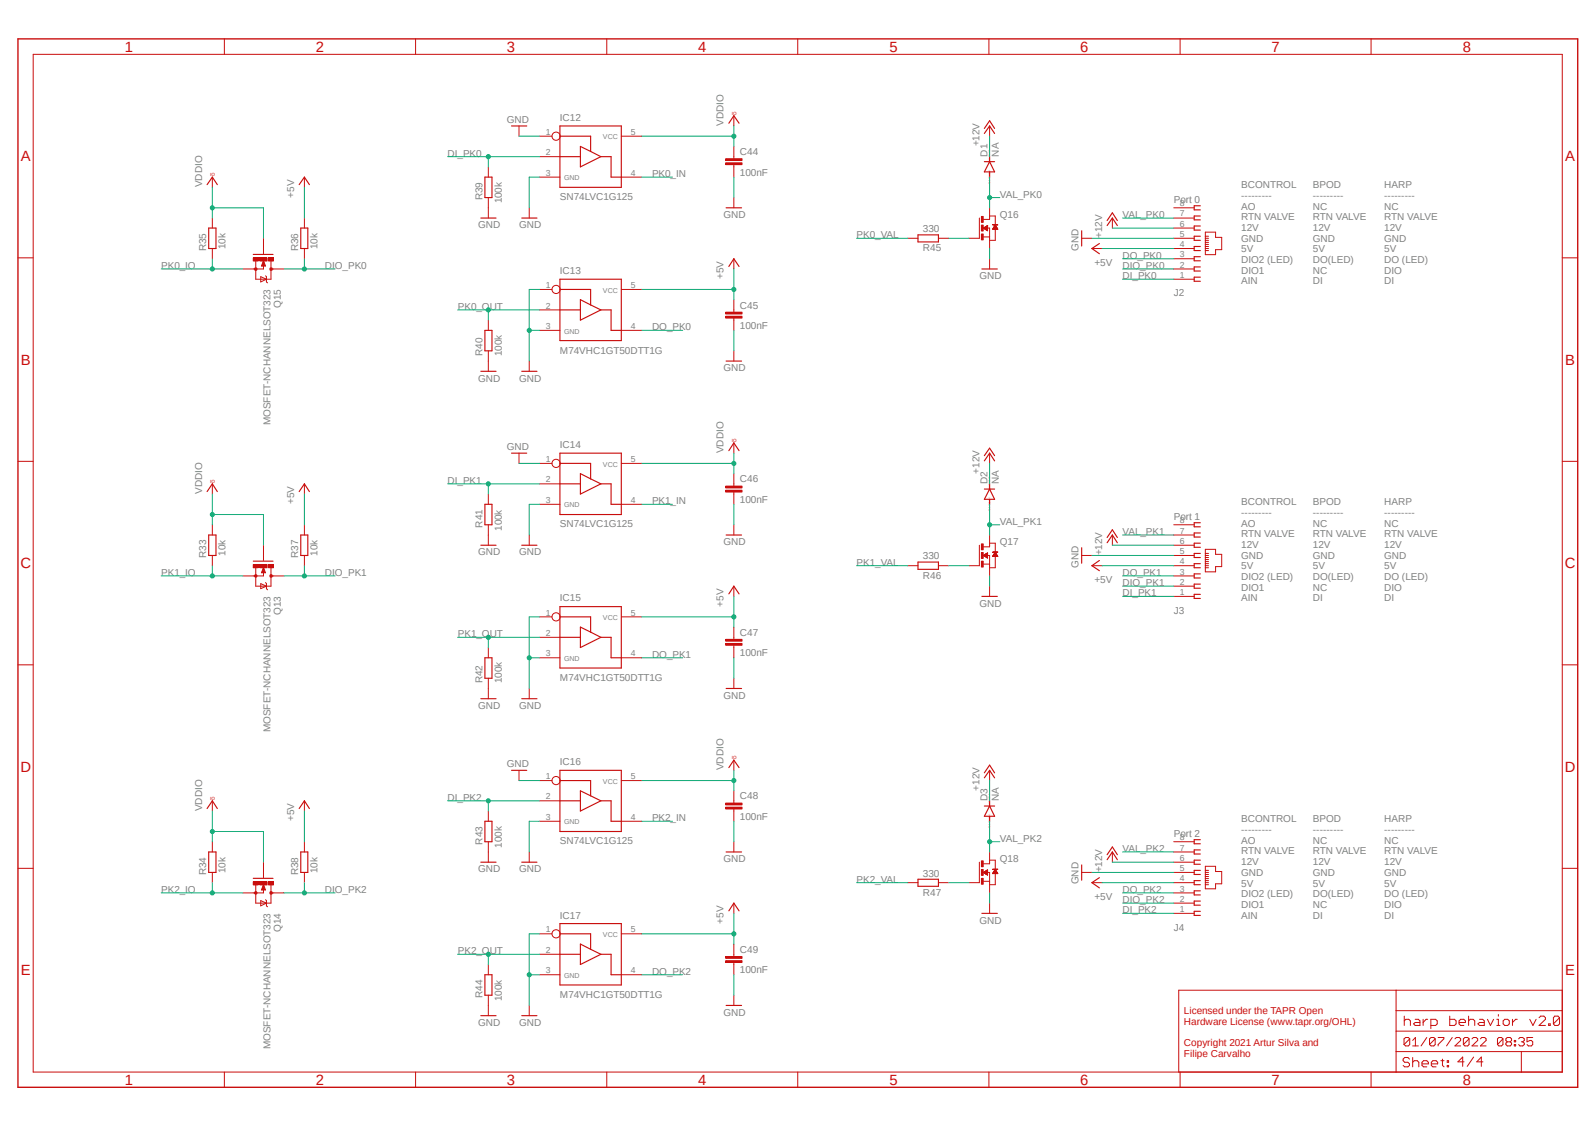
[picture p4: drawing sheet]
<svg xmlns="http://www.w3.org/2000/svg" width="297mm" height="210mm" viewBox="0 0 297 210" stroke-linecap="round" stroke-linejoin="round" font-family="sans-serif">
<path d="M3 7l291.1 195.9M294.1 7l-291.1 195.9" fill="none" stroke="#fff" stroke-width=".19"/>
<g fill="none" stroke="#c90d0c" stroke-width=".19">
<path d="M6.2 10.1h284.7v189.5h-284.7zM41.8 7.2v2.9M77.4 7.2v2.9M113 7.2v2.9M148.5 7.2v2.9M184.1 7.2v2.9M219.8 7.2v2.9M255.3 7.2v2.9M218.6 38.7h3.8M3.3 48h2.9M182.4 40.6v3.8M183.1 44.1h1.2"/>
<path d="M183.9 42.5h.4v1.9M184.3 40.6v.3h-1.2M184.3 40.2h1v1.7M185.3 42.7v2h-1M207.1 40.6v1.9M218.6 46.3h3.8M218.6 44.4h3.8M218.6 52h3.8M218.6 50.1h3.8M218.6 48.2h3.8M218.6 42.5h3.8M218.6 40.6h3.8"/>
<path d="M224.5 43.2h1.9v1h1.1v2.3h-1.1v.9h-1.9zM224.5 46.7h.5M224.5 46.3h.5M224.5 45.9h.5M224.5 45.5h.5M224.5 45.1h.5M224.5 44.7h.5M224.5 44.4h.5M224.5 44h.5M290.9 48h2.9M3.3 85.9h2.9M207.1 99.6v1.9"/>
<path d="M218.6 99.6h3.8M218.6 97.7h3.8M290.9 85.9h2.9M218.6 105.3h3.8M218.6 103.4h3.8M218.6 111h3.8M218.6 109.1h3.8M218.6 107.2h3.8M218.6 101.5h3.8M224.5 102.3h1.9v.9h1.1v2.3h-1.1v1h-1.9zM224.5 105.7h.5M224.5 105.3h.5"/>
<path d="M224.5 104.9h.5M224.5 104.6h.5M224.5 104.2h.5M224.5 103.8h.5M224.5 103.4h.5M224.5 103h.5M3.3 123.8h2.9M290.9 123.8h2.9M207.1 158.6v1.9M218.6 158.6h3.8M218.6 156.7h3.8M3.3 161.7h2.9"/>
<path d="M218.6 164.3h3.8M218.6 162.4h3.8M218.6 170.1h3.8M218.6 168.1h3.8M218.6 166.2h3.8M218.6 160.5h3.8M224.5 161.3h1.9v1h1.1v2.2h-1.1v1h-1.9zM224.5 164.7h.5M224.5 164.3h.5M224.5 164h.5M224.5 163.6h.5M224.5 163.2h.5"/>
<path d="M224.5 162.8h.5M224.5 162.4h.5M224.5 162.1h.5M290.9 161.7h2.9M41.8 199.6v2.8M77.4 199.6v2.8M113 199.6v2.8M148.5 199.6v2.8M184.1 199.6v2.8M219.8 199.6v2.8M255.3 199.6v2.8M260 195.8h30.9"/>
<path d="M260 184.4v15.2M260 192h30.9M260 188.2h30.9M261.5 189.2v1.7M261.5 190.1l.3-.3h.5l.3 .3v.8M262.5 197.2l-.3-.3h-.6l-.3 .3v.3l.3 .3h.6l.3 .3v.3l-.3 .2h-.6l-.3-.2M262.5 193.4l-.2-.2h-.6l-.2 .2v1.1M262.5 193.4v1.1l-.2 .2h-.6l-.2-.2M262.5 193.4l-1 1.1M263.1 196.9v1.7M263.1 197.8l.3-.3h.5l.3 .3v.8M263.1 194.7h1"/>
<path d="M263.1 193.7l.5-.5v1.5M263.5 189.8h.6l.3 .3v.8h-.9l-.3-.3 .3-.2h.9M264.8 198.1h1.2v-.3l-.3-.3h-.6l-.3 .3v.6l.3 .2h.6M265 189.8v1.1M265.7 193.2l-1.1 1.5M265.9 189.8h-.3l-.6 .6M266.4 190.9h.9l.3-.3v-.5l-.3-.3h-.9v1.7M266.5 198.1h1.2v-.3l-.3-.3h-.6l-.3 .3v.6l.3 .2h.6M267.3 193.4l-.3-.2h-.5l-.3 .2v1.1M267.3 193.4v1.1l-.3 .2h-.5l-.3-.2M267.3 193.4l-1.1 1.1M267.8 193.2h1.1v.2l-1.1 1.1v.2"/>
<path d="M268.3 197.5h.6M268.6 197.2v1.2l.3 .2M269.5 197.5h.2v.3h-.2zM269.5 198.4h.2v.2h-.2zM270 189.2v1.7h.8l.3-.3v-.5l-.3-.3h-.8M270.4 193.2l-1 1.5M270.9 193.4l.3-.2h.5l.3 .2v.3l-1.1 1h1.1M271.7 190.4h1.2v-.3l-.3-.3h-.6l-.3 .3v.5l.3 .3h.6M272.6 197.7h-1.1l.9-.9v1.7M273.5 190.1l.3-.3h.5l.3 .3v.8M273.5 189.2v1.7M273.6 193.4l-.3-.2h-.5l-.3 .2v1.1"/>
<path d="M273.6 193.4v1.1l-.3 .2h-.5l-.3-.2M273.6 193.4l-1.1 1.1M274.1 193.4l.3-.2h.5l.3 .2v.3l-1.1 1h1.1M274.4 196.8l-1.2 1.7M275.5 189.8h.6l.3 .3v.8h-.9l-.3-.3 .3-.2h.9M275.7 193.4l.2-.2h.6l.2 .2v.3l-1 1h1M276.1 197.7h-1.1l.8-.9v1.7M277 189.8l.5 1.1 .6-1.1M278.7 189.8h.3v1.1M278.7 190.9h.6M279 188.9v.3M279.9 193.4l-.3-.2h-.5l-.3 .2v1.1"/>
<path d="M279.9 193.4v1.1l-.3 .2h-.5l-.3-.2M279.9 193.4l-1.1 1.1M279.9 190.1l.3-.3h.6l.3 .3v.5l-.3 .3h-.6l-.3-.3zM280.7 194l-.3-.3v-.3l.3-.2h.5l.3 .2v.3l-.3 .3M280.7 194l-.3 .2v.3l.3 .2h.5l.3-.2v-.3l-.3-.2M280.7 194h.5M281.6 189.8v1.1M282 194.5h.2v.2h-.2zM282 193.7h.2v.3h-.2zM282.5 189.8h-.3l-.6 .6M282.8 193.4l.2-.2h.5l.3 .2v.3l-.3 .3M283.3 195.8v3.8"/>
<path d="M283.3 194h.2M283.5 194l.3 .2v.3l-.3 .2h-.5l-.2-.2M284.9 189.8l.6 1.1 .5-1.1M285.4 193.2h-1v.8l.8-.3 .2 .3v.5l-.2 .2h-.6l-.2-.2M286.6 189.5l.3-.3h.6l.3 .3v.3l-1.2 1.1h1.2M288.4 190.6h.3v.3h-.3zM290.4 189.5v1.1l-.3 .3h-.6l-.2-.3M290.4 189.5l-.3-.3h-.6l-.2 .3v1.1M290.4 189.5l-1.1 1.1M290.9 184.4h-71.4v15.2"/>
</g>
<path d="M3.3 7.2h290.5v195.2h-290.5z" fill="none" stroke="#c90d0c" stroke-width=".25"/>
<g fill="none" stroke="#c90d0c" stroke-width=".21">
<path d="M223.5 38.3h-1.1v.8h1.1M206.2 42l.9-1.4 1 1.4M206.2 41.1l.9-1.5 1 1.5M223.5 51.6h-1.1v.8h1.1M223.5 40.2h-1.1v.7h1.1M223.5 42.1h-1.1v.7h1.1M223.5 44h-1.1v.7h1.1M223.5 45.9h-1.1v.8h1.1M223.5 47.8h-1.1v.8h1.1M223.5 49.7h-1.1v.8h1.1M223.5 97.3h-1.1v.8h1.1M223.5 99.2h-1.1v.8h1.1"/>
<path d="M206.2 101l.9-1.4 1 1.4M206.2 100.1l.9-1.5 1 1.5M223.5 101.1h-1.1v.8h1.1M223.5 103h-1.1v.8h1.1M223.5 104.9h-1.1v.8h1.1M223.5 106.8h-1.1v.8h1.1M223.5 108.8h-1.1v.7h1.1M223.5 110.7h-1.1v.7h1.1M206.2 159.1l.9-1.4 1 1.4M223.5 156.3h-1.1v.8h1.1M223.5 158.2h-1.1v.8h1.1M206.2 160.1l.9-1.5 1 1.5"/>
<path d="M223.5 160.1h-1.1v.8h1.1M223.5 162.1h-1.1v.7h1.1M223.5 164h-1.1v.7h1.1M223.5 165.9h-1.1v.7h1.1M223.5 167.8h-1.1v.7h1.1M223.5 169.7h-1.1v.7h1.1"/>
</g>
<path d="M182.8 40.3h.3v1.1h-.3z" fill-rule="evenodd" fill="#c90d0c"/>
<path d="M182.8 40.3h.3v1.1h-.3z" fill="none" stroke="#c90d0c" stroke-width=".19"/>
<path d="M182.8 41.9h.3v1.1h-.3z" fill-rule="evenodd" fill="#c90d0c"/>
<path d="M182.8 41.9h.3v1.1h-.3z" fill="none" stroke="#c90d0c" stroke-width=".19"/>
<path d="M182.8 43.6h.3v1.1h-.3z" fill-rule="evenodd" fill="#c90d0c"/>
<path d="M182.8 43.6h.3v1.1h-.3z" fill="none" stroke="#c90d0c" stroke-width=".19"/>
<path d="M184.9 41.8l.9 .1z" fill-rule="evenodd" fill="#c90d0c"/>
<g fill="none" stroke="#c90d0c" stroke-width=".19">
<path d="M184.3 38.7v1.9M169 44.4h1.9M174.8 44.4h1.9M180.5 44.4h1.9M183.1 42.5h.8M183.2 42.5h.7M183.2 42.4h.7M183.3 42.4h.6M183.3 42.6h.6M183.4 42.3h.5M183.4 42.7h.5M183.5 42.7h.4"/>
<path d="M183.6 42.2h.3M183.6 42.8h.3M183.7 42.1h.2M183.7 42.8h.2M183.8 42.9h.1M183.8 42.1h.1M183.8 42h.1M183.9 42.9h.1M183.9 42l-.8 .5M183.9 42v1l-.8-.5M183.9 42h.1M184.3 44.4v1.9"/>
<path d="M184.3 48.2v1.9M184.9 41.8l.9 .1zM184.9 42.6h.9M184.9 42.5h.8M185 42.5h.7M185 42.4h.6M185.1 42.3h.5M185.1 42.3h.4M185.1 42.2h.4M185.2 42.2h.3M185.2 42.1h.3M185.2 42.1h.2"/>
<path d="M185.3 42h.1M185.3 41.9l.5 .8h-1zM201.4 44.4h1.9M182.4 101.5v3.8M183.1 105h1.2M183.9 103.4h.4v1.9M184.3 101.5v.3h-1.2M184.3 101.1h1v1.7M185.3 103.6v2.1h-1M201.4 103.4h1.9M201.4 162.4h1.9"/>
</g>
<path d="M170.9 43.7h3.9v1.3h-3.9zM182.8 50.1h2.9M201.4 43v2.8M201.4 102v2.9M201.4 161v2.9" fill="none" stroke="#c90d0c" stroke-width=".21"/>
<path d="M182.8 101.3h.3v1.1h-.3z" fill-rule="evenodd" fill="#c90d0c"/>
<path d="M182.8 101.3h.3v1.1h-.3z" fill="none" stroke="#c90d0c" stroke-width=".19"/>
<path d="M182.8 102.9h.3v1.1h-.3z" fill-rule="evenodd" fill="#c90d0c"/>
<path d="M182.8 102.9h.3v1.1h-.3z" fill="none" stroke="#c90d0c" stroke-width=".19"/>
<path d="M182.8 104.5h.3v1.1h-.3z" fill-rule="evenodd" fill="#c90d0c"/>
<path d="M182.8 104.5h.3v1.1h-.3z" fill="none" stroke="#c90d0c" stroke-width=".19"/>
<path d="M184.9 102.7l.9 .1z" fill-rule="evenodd" fill="#c90d0c"/>
<g fill="none" stroke="#c90d0c" stroke-width=".19">
<path d="M184.3 99.6v1.9M169 105.3h1.9M174.8 105.3h1.9M180.5 105.3h1.9M183.1 103.4l.8 .5M183.1 103.4h.8M183.2 103.4h.7M183.3 103.5h.6M183.3 103.3h.6M183.4 103.3h.5M183.4 103.6h.5M183.4 103.2h.5"/>
<path d="M183.5 103.6h.4M183.5 103.2h.4M183.6 103.7h.3M183.6 103.1h.3M183.7 103.8h.2M183.7 103.1h.2M183.8 103.8h.1M183.8 103h.1M183.9 103.9h.1M183.9 103l-.8 .4M183.9 103v.9M184.3 105.3v1.9"/>
<path d="M184.3 109.1v1.9M184.9 102.7l.9 .1zM184.9 103.5h.9M185 103.4l.7 .1M185 103.4h.6M185 103.3h.6M185.1 103.3h.5M185.1 103.2h.4M185.1 103.1h.4M185.2 103.1h.3M185.2 103h.2M185.3 102.9h.1"/>
<path d="M185.3 102.8l.5 .8h-1zM182.4 160.5v3.8M183.1 164.1h1.2M183.9 162.4h.4v1.9M184.3 160.5v.3h-1.2M184.3 160.1h1v1.8M185.3 162.6v2.1h-1"/>
</g>
<path d="M170.9 104.6h3.9v1.4h-3.9zM182.8 111h2.9" fill="none" stroke="#c90d0c" stroke-width=".21"/>
<path d="M182.8 160.3h.3v1.1h-.3z" fill-rule="evenodd" fill="#c90d0c"/>
<path d="M182.8 160.3h.3v1.1h-.3z" fill="none" stroke="#c90d0c" stroke-width=".19"/>
<path d="M182.8 161.9h.3v1.1h-.3z" fill-rule="evenodd" fill="#c90d0c"/>
<path d="M182.8 161.9h.3v1.1h-.3z" fill="none" stroke="#c90d0c" stroke-width=".19"/>
<path d="M182.8 163.5h.3v1.1h-.3z" fill-rule="evenodd" fill="#c90d0c"/>
<path d="M182.8 163.5h.3v1.1h-.3z" fill="none" stroke="#c90d0c" stroke-width=".19"/>
<path d="M184.9 161.8l.9 .1z" fill-rule="evenodd" fill="#c90d0c"/>
<g fill="none" stroke="#c90d0c" stroke-width=".19">
<path d="M90.9 31.1v1.9M90.9 36.8v3.8M96.6 23.5v1.9M98.6 38.7v1.9M100.5 25.4h2.3M100.5 29.2h3.8M100.5 33h3.8M115.7 25.4h3.8M115.7 33h3.8M135.1 30.3h3.1v.3h-3.1zM135.1 29.5h3.1v.4h-3.1zM136.7 21.5v2"/>
<path d="M136.7 27.3v2.2M136.7 30.7v2.3M136.7 36.8v1.9M184.3 23.5v1.9M100.5 53.9h2.3M100.5 57.7h3.8M115.7 53.9h3.8M135.1 58.9h3.1v.3h-3.1zM135.1 58.1h3.1v.4h-3.1zM136.7 48.2v1.9M136.7 55.8v2.3M136.7 59.2v2.3"/>
<path d="M203.3 46.3h1.9M98.6 67.2v1.9M100.5 61.5h3.8M115.7 61.5h3.8M136.7 65.3v1.9M203.3 105.3h1.9M184.3 158.6v1.9M169 164.3h1.9M174.8 164.3h1.9M180.5 164.3h1.9M183.1 162.4l.8-.4v.9zM183.1 162.4h.8"/>
<path d="M183.2 162.5h.7M183.2 162.4h.7M183.3 162.5h.6M183.3 162.6h.6M183.3 162.3h.6M183.4 162.6h.5M183.4 162.3h.5M183.5 162.7h.4M183.5 162.2h.4M183.6 162.7h.3M183.6 162.2h.3M183.6 162.1h.3"/>
<path d="M183.7 162.1h.2M183.7 162.8h.2M183.8 162.9h.1M183.8 162h.1M183.9 162.9h.1M184.3 164.3v1.9M184.3 168.1v2M184.9 161.8l.9 .1zM184.9 162.6h.9M184.9 162.5h.8M185 162.5h.7M185 162.4h.7"/>
<path d="M185 162.4h.6M185 162.3h.6M185.1 162.2h.4M185.2 162.1h.3M185.2 162.1h.2M185.2 162h.2M185.3 162h.1M185.3 161.9h.1M185.3 161.9l.5 .7h-1zM203.3 164.3h1.9"/>
<circle cx="103.5" cy="25.4" r=".76"/>
<circle cx="103.5" cy="53.9" r=".76"/>
</g>
<g fill="none" stroke="#c90d0c" stroke-width=".21">
<path d="M90.3 33h1.3v3.8h-1.3zM95.2 23.5h2.9M104.3 25.4h5.7v2.8M104.3 23.5h11.4v11.4h-11.4zM104.3 29.2h3.8M110 28.2l-1.9-.9v3.8l3.8-1.9M110 28.2l1.9 1M111.9 29.2h1.9v3.8h1.9M135.2 38.7h2.9M135.7 22.9l1-1.4 .9 1.4M183.3 30.1h1.9M183.3 24.8l1-1.3 .9 1.3"/>
<path d="M183.3 23.9l1-1.4 .9 1.4M184.3 30.1l.9 1.9h-1.9zM184.3 29.2v.9M184.3 32v1M89.5 40.6h2.9M97.2 40.6h2.8M104.3 57.7h3.8M104.3 53.9h5.7v2.9M104.3 52h11.4v11.4h-11.4zM110 56.8l-1.9-1v3.8l3.8-1.9M110 56.8l1.9 .9M111.9 57.7h1.9v3.8h1.9"/>
<path d="M135.7 49.6l1-1.4 .9 1.4M204.7 45.3l-1.4 1 1.4 .9M97.2 69.1h2.8M135.2 67.2h2.9M204.7 104.4l-1.4 .9 1.4 1M170.9 163.7h3.9v1.3h-3.9zM182.8 170.1h2.9M204.7 163.4l-1.4 .9 1.4 1"/>
</g>
<path d="M135.1 30.5h3.1M135.1 29.7h3.1M135.1 59.1h3.1M135.1 58.3h3.1" fill="none" stroke="#c90d0c" stroke-width=".34"/>
<path d="M47.5 49.9h.3v.4h-.3z" fill-rule="evenodd" fill="#c90d0c"/>
<path d="M47.5 49.9h.3v.4h-.3z" fill="none" stroke="#c90d0c" stroke-width=".19"/>
<path d="M50.3 49.9h.4v.4h-.4z" fill-rule="evenodd" fill="#c90d0c"/>
<path d="M50.3 49.9h.4v.4h-.4z" fill="none" stroke="#c90d0c" stroke-width=".19"/>
<path d="M47.2 48h.9v.6h-.9z" fill-rule="evenodd" fill="#c90d0c"/>
<path d="M47.2 48h.9v.6h-.9z" fill="none" stroke="#c90d0c" stroke-width=".19"/>
<path d="M50 48h.9v.6h-.9z" fill-rule="evenodd" fill="#c90d0c"/>
<path d="M50 48h.9v.6h-.9z" fill="none" stroke="#c90d0c" stroke-width=".19"/>
<path d="M48.4 48h1.3v.6h-1.3z" fill-rule="evenodd" fill="#c90d0c"/>
<g fill="none" stroke="#c90d0c" stroke-width=".19">
<path d="M39.5 33v1.9M56.7 33v1.9M39.5 40.6v1.9M39.5 46.3v1.9M47.6 48.6v3.4h2.9v-3.4M48.4 48h1.3v.6h-1.3zM48.6 51.5l1 .5-1 .5zM49.1 49.4v.7h-3.8M49.1 44.4v2.8M49.1 48.6l.3 .9h-.7zM49.4 51.4l.2 .1v1l.2 .2M50.5 50.1h2.4"/>
<path d="M56.7 40.6v1.9M56.7 46.3v1.9M90.9 92v1.9M90.9 97.7v3.8M96.6 84.4v1.9M98.6 99.6v1.9M100.5 86.3h2.3M100.5 90.1h3.8M100.5 93.9h3.8M115.7 86.3h3.8M115.7 93.9h3.8M135.1 91.3h3.1v.3h-3.1z"/>
<path d="M135.1 90.5h3.1v.3h-3.1zM136.7 82.5v1.9M136.7 88.2v2.3M136.7 91.6v2.3M136.7 97.7v1.9M100.5 114.9h2.3M100.5 118.7h3.8M115.7 114.9h3.8M135.1 119.8h3.1v.3h-3.1zM135.1 119h3.1v.4h-3.1zM136.7 109.1v1.9M136.7 116.8v2.2"/>
<path d="M98.6 128.2v1.9M100.5 122.5h3.8M115.7 122.5h3.8M136.7 120.2v2.3M136.7 126.3v1.9"/>
<circle cx="103.5" cy="86.3" r=".76"/>
<circle cx="103.5" cy="114.9" r=".76"/>
</g>
<g fill="none" stroke="#c90d0c" stroke-width=".21">
<path d="M38.6 34.4l.9-1.4 1 1.4M55.7 34.4l1-1.4 .9 1.4M38.9 42.5h1.3v3.8h-1.3zM47.2 47.4h3.6M56 42.5h1.3v3.8h-1.3zM90.3 93.9h1.3v3.8h-1.3zM95.2 84.4h2.9M104.3 86.3h5.7v2.9M104.3 84.4h11.4v11.4h-11.4zM104.3 90.1h3.8M110 89.2l-1.9-1v3.8l3.8-1.9M110 89.2l1.9 .9"/>
<path d="M111.9 90.1h1.9v3.8h1.9M135.2 99.6h2.9M135.7 83.9l1-1.4 .9 1.4M89.5 101.5h2.9M97.2 101.5h2.8M104.3 118.7h3.8M104.3 114.9h5.7v2.8M104.3 112.9h11.4v11.5h-11.4zM110 117.7l-1.9-.9v3.8l3.8-1.9M110 117.7l1.9 1M111.9 118.7h1.9v3.8h1.9M135.7 110.6l1-1.5 .9 1.5"/>
<path d="M97.2 130.1h2.8M135.2 128.2h2.9"/>
</g>
<path d="M49.1 49.2v.2h-.2l.2-.6 .1 .6" fill="none" stroke="#c90d0c" stroke-width=".25"/>
<path d="M135.1 91.4h3.1M135.1 90.7h3.1M135.1 120h3.1M135.1 119.2h3.1" fill="none" stroke="#c90d0c" stroke-width=".34"/>
<circle cx="47.6" cy="107.2" r=".25" fill="#c90d0c"/>
<circle cx="47.6" cy="107.2" r=".25" fill="none" stroke="#c90d0c" stroke-width=".19"/>
<path d="M50.3 107.1h.4v.3h-.4z" fill-rule="evenodd" fill="#c90d0c"/>
<path d="M50.3 107.1h.4v.3h-.4z" fill="none" stroke="#c90d0c" stroke-width=".19"/>
<path d="M47.2 105.1h.9v.6h-.9z" fill-rule="evenodd" fill="#c90d0c"/>
<path d="M47.2 105.1h.9v.6h-.9z" fill="none" stroke="#c90d0c" stroke-width=".19"/>
<path d="M50 105.1h.9v.6h-.9z" fill-rule="evenodd" fill="#c90d0c"/>
<path d="M50 105.1h.9v.6h-.9z" fill="none" stroke="#c90d0c" stroke-width=".19"/>
<path d="M48.4 105.1h1.3v.6h-1.3z" fill-rule="evenodd" fill="#c90d0c"/>
<g fill="none" stroke="#c90d0c" stroke-width=".19">
<path d="M39.5 90.1v1.9M39.5 97.7v1.9M56.7 90.1v1.9M56.7 97.7v1.9M39.5 103.4v1.9M47.6 105.7v3.4h2.9v-3.4M48.4 105.1h1.3v.6h-1.3zM48.6 108.7l1 .4-1 .5zM49.1 106.6v.6h-3.8M49.1 101.5v2.9M49.1 105.7l.3 .9h-.7zM49.4 108.5l.2 .2v.9l.2 .2"/>
<path d="M50.5 107.2h2.4M56.7 103.4v1.9M90.9 151v1.9M90.9 156.7v3.8M96.6 143.4v1.9M98.6 158.6v1.9M100.5 145.3h2.3M100.5 149.1h3.8M100.5 152.9h3.8M115.7 145.3h3.8M115.7 152.9h3.8M135.1 150.3h3.1v.3h-3.1z"/>
<path d="M135.1 149.5h3.1v.4h-3.1zM136.7 141.5v1.9M136.7 147.2v2.3M136.7 150.6v2.3M136.7 156.7v1.9M100.5 173.9h2.3M100.5 177.7h3.8M115.7 173.9h3.8M135.1 178.9h3.1v.3h-3.1zM135.1 178.1h3.1v.3h-3.1zM136.7 168.1v2M136.7 175.8v2.3"/>
<path d="M136.7 179.2v2.3M98.6 187.2v1.9M100.5 181.5h3.8M115.7 181.5h3.8M136.7 185.3v1.9"/>
<circle cx="103.5" cy="145.3" r=".76"/>
<circle cx="103.5" cy="173.9" r=".76"/>
</g>
<g fill="none" stroke="#c90d0c" stroke-width=".21">
<path d="M38.6 91.5l.9-1.4 1 1.4M38.9 99.6h1.3v3.8h-1.3zM55.7 91.5l1-1.4 .9 1.4M56 99.6h1.3v3.8h-1.3zM47.2 104.5h3.6M90.3 152.9h1.3v3.8h-1.3zM95.2 143.4h2.9M104.3 145.3h5.7v2.9M104.3 143.4h11.4v11.4h-11.4zM104.3 149.1h3.8M108.1 147.2l3.8 1.9-3.8 1.9zM111.9 149.1h1.9v3.8h1.9"/>
<path d="M135.2 158.6h2.9M135.7 142.9l1-1.4 .9 1.4M89.5 160.5h2.9M97.2 160.5h2.8M104.3 177.7h3.8M104.3 173.9h5.7v2.8M104.3 172h11.4v11.4h-11.4zM110 176.7l-1.9-.9v3.8l3.8-1.9M110 176.7l1.9 1M111.9 177.7h1.9v3.8h1.9M135.7 169.6l1-1.5 .9 1.5M97.2 189.1h2.8"/>
<path d="M135.2 187.2h2.9"/>
</g>
<path d="M49.1 106.4v.2h-.2l.2-.7 .1 .7" fill="none" stroke="#c90d0c" stroke-width=".25"/>
<path d="M135.1 150.5h3.1M135.1 149.7h3.1M135.1 179h3.1M135.1 178.3h3.1" fill="none" stroke="#c90d0c" stroke-width=".34"/>
<circle cx="47.6" cy="166.2" r=".25" fill="#c90d0c"/>
<circle cx="47.6" cy="166.2" r=".25" fill="none" stroke="#c90d0c" stroke-width=".19"/>
<path d="M50.3 166.1h.4v.3h-.4z" fill-rule="evenodd" fill="#c90d0c"/>
<path d="M50.3 166.1h.4v.3h-.4z" fill="none" stroke="#c90d0c" stroke-width=".19"/>
<path d="M47.2 164.2h.9v.6h-.9z" fill-rule="evenodd" fill="#c90d0c"/>
<path d="M47.2 164.2h.9v.6h-.9z" fill="none" stroke="#c90d0c" stroke-width=".19"/>
<path d="M50 164.2h.9v.6h-.9z" fill-rule="evenodd" fill="#c90d0c"/>
<path d="M50 164.2h.9v.6h-.9z" fill="none" stroke="#c90d0c" stroke-width=".19"/>
<path d="M48.4 164.2h1.3v.6h-1.3z" fill-rule="evenodd" fill="#c90d0c"/>
<g fill="none" stroke="#c90d0c" stroke-width=".19">
<path d="M90.9 59.6v1.9M90.9 65.3v3.8M184.3 84.4v1.9M90.9 120.6v1.9M90.9 126.3v3.8M39.5 149.1v1.9M39.5 156.7v1.9M56.7 149.1v1.9M56.7 156.7v1.9M184.3 143.4v1.9M39.5 162.4v1.9M47.6 164.7v3.4h2.9v-3.3"/>
<path d="M48.4 164.2h1.3v.6h-1.3zM48.6 167.7l1 .4-1 .6zM49.1 165.6v.6h-3.8M49.1 160.5v2.9M49.1 164.7l.3 1h-.7zM49.4 167.5l.2 .2v1l.2 .1M50.5 166.2h2.4M56.7 162.4v1.9M90.9 179.6v1.9M90.9 185.3v3.8"/>
</g>
<g fill="none" stroke="#c90d0c" stroke-width=".21">
<path d="M89.5 69.1h2.9M90.3 61.5h1.3v3.8h-1.3zM183.3 91.1h1.9M183.3 85.8l1-1.4 .9 1.4M183.3 84.8l1-1.4 .9 1.4M184.3 91.1l.9 1.9h-1.9zM184.3 90.1v1M184.3 93v.9M89.5 130.1h2.9M90.3 122.5h1.3v3.8h-1.3zM38.6 150.5l.9-1.4 1 1.4M38.9 158.6h1.3v3.8h-1.3z"/>
<path d="M55.7 150.5l1-1.4 .9 1.4M56 158.6h1.3v3.8h-1.3zM183.3 150.1h1.9M183.3 144.8l1-1.4 .9 1.4M183.3 143.9l1-1.4 .9 1.4M184.3 149.1v1M184.3 152v.9M184.3 150.1l.9 1.9h-1.9zM47.2 163.5h3.6M89.5 189.1h2.9M90.3 181.5h1.3v3.8h-1.3z"/>
</g>
<path d="M49.1 165.4v.2h-.2l.2-.7 .1 .7" fill="none" stroke="#c90d0c" stroke-width=".25"/>
<path d="M119.5 25.4h17.2M136.7 23.5v3.8" fill="none" stroke="#0dab76" stroke-width=".19"/>
<circle cx="136.7" cy="25.4" r=".38" fill="#0dab76"/>
<g fill="none" stroke="#0dab76" stroke-width=".19">
<path d="M39.5 38.7h9.6v5.7M39.5 34.9v5.7"/>
<circle cx="136.7" cy="25.4" r=".38"/>
</g>
<circle cx="39.5" cy="38.7" r=".38" fill="#0dab76"/>
<g fill="none" stroke="#0dab76" stroke-width=".19">
<path d="M119.5 86.3h17.2M136.7 84.4v3.8"/>
<circle cx="39.5" cy="38.7" r=".38"/>
</g>
<circle cx="136.7" cy="86.3" r=".38" fill="#0dab76"/>
<g fill="none" stroke="#0dab76" stroke-width=".19">
<path d="M39.5 95.8h9.6v5.7M39.5 92v5.7"/>
<circle cx="136.7" cy="86.3" r=".38"/>
</g>
<circle cx="39.5" cy="95.8" r=".38" fill="#0dab76"/>
<g fill="none" stroke="#0dab76" stroke-width=".19">
<path d="M119.5 145.3h17.2M136.7 143.4v3.8"/>
<circle cx="39.5" cy="95.8" r=".38"/>
</g>
<circle cx="136.7" cy="145.3" r=".38" fill="#0dab76"/>
<g fill="none" stroke="#0dab76" stroke-width=".19">
<path d="M39.5 154.8h9.6v5.7M39.5 151v5.7"/>
<circle cx="136.7" cy="145.3" r=".38"/>
</g>
<circle cx="39.5" cy="154.8" r=".38" fill="#0dab76"/>
<g fill="none" stroke="#0dab76" stroke-width=".19">
<path d="M100.5 53.9h-1.9v13.3M184.3 46.3v1.9M203.3 44.4h15.3M98.6 61.5h1.9M184.3 107.2v1.9M203.3 103.4h15.3M184.3 166.2v1.9M203.3 162.4h15.3"/>
<circle cx="39.5" cy="154.8" r=".38"/>
</g>
<circle cx="98.6" cy="61.5" r=".38" fill="#0dab76"/>
<g fill="none" stroke="#0dab76" stroke-width=".19">
<path d="M96.6 25.4h3.9M100.5 33h-1.9v5.7M136.7 33v3.8M136.7 61.5v3.8M100.5 114.9h-1.9v13.3M98.6 122.5h1.9"/>
<circle cx="98.6" cy="61.5" r=".38"/>
</g>
<circle cx="98.6" cy="122.5" r=".38" fill="#0dab76"/>
<g fill="none" stroke="#0dab76" stroke-width=".19">
<path d="M96.6 86.3h3.9M100.5 93.9h-1.9v5.7M136.7 93.9v3.8M136.7 122.5v3.8M100.5 173.9h-1.9v13.3M98.6 181.5h1.9"/>
<circle cx="98.6" cy="122.5" r=".38"/>
</g>
<circle cx="98.6" cy="181.5" r=".38" fill="#0dab76"/>
<g fill="none" stroke="#0dab76" stroke-width=".19">
<path d="M119.5 53.9h17.2v1.9M205.2 46.3h13.4M205.2 105.3h13.4M96.6 145.3h3.9M100.5 152.9h-1.9v5.7M136.7 152.9v3.8M205.2 164.3h13.4M136.7 181.5v3.8"/>
<circle cx="98.6" cy="181.5" r=".38"/>
</g>
<circle cx="136.7" cy="53.9" r=".38" fill="#0dab76"/>
<g fill="none" stroke="#0dab76" stroke-width=".19">
<path d="M56.7 34.9v5.7M136.7 50.1v3.8M119.5 114.9h17.2v1.9"/>
<circle cx="136.7" cy="53.9" r=".38"/>
</g>
<circle cx="136.7" cy="114.9" r=".38" fill="#0dab76"/>
<g fill="none" stroke="#0dab76" stroke-width=".19">
<path d="M56.7 92v5.7M136.7 111v3.9M119.5 173.9h17.2v1.9"/>
<circle cx="136.7" cy="114.9" r=".38"/>
</g>
<circle cx="136.7" cy="173.9" r=".38" fill="#0dab76"/>
<g fill="none" stroke="#0dab76" stroke-width=".19">
<path d="M56.7 151v5.7M83.4 149.1h17.1M90.9 149.1v1.9M136.7 170.1v3.8M209 170.1h9.6"/>
<circle cx="136.7" cy="173.9" r=".38"/>
</g>
<circle cx="90.9" cy="149.1" r=".38" fill="#0dab76"/>
<g fill="none" stroke="#0dab76" stroke-width=".19">
<path d="M83.4 90.1h17.1M90.9 90.1v1.9M209 111h9.6M209 166.2h9.6M119.5 181.5h7.6"/>
<circle cx="90.9" cy="149.1" r=".38"/>
</g>
<circle cx="90.9" cy="90.1" r=".38" fill="#0dab76"/>
<g fill="none" stroke="#0dab76" stroke-width=".19">
<path d="M52.9 166.2h9.5M56.7 164.3v1.9M209 168.1h9.6"/>
<circle cx="90.9" cy="90.1" r=".38"/>
</g>
<circle cx="56.7" cy="166.2" r=".38" fill="#0dab76"/>
<g fill="none" stroke="#0dab76" stroke-width=".19">
<path d="M52.9 50.1h9.5M56.7 48.2v1.9M209 50.1h9.6"/>
<circle cx="56.7" cy="166.2" r=".38"/>
</g>
<circle cx="56.7" cy="50.1" r=".38" fill="#0dab76"/>
<g fill="none" stroke="#0dab76" stroke-width=".19">
<path d="M52.9 107.2h9.5M56.7 105.3v1.9M209 109.1h9.6"/>
<circle cx="56.7" cy="50.1" r=".38"/>
</g>
<circle cx="56.7" cy="107.2" r=".38" fill="#0dab76"/>
<g fill="none" stroke="#0dab76" stroke-width=".19">
<path d="M184.3 25.4v3.8M184.3 33v5.7M184.3 36.8h1.9M207.1 42.5h11.5M209 40.6h9.6M184.3 86.3v3.8M207.1 101.5h11.5M184.3 145.3v3.8M207.1 160.5h11.5"/>
<circle cx="56.7" cy="107.2" r=".38"/>
</g>
<circle cx="184.3" cy="36.8" r=".38" fill="#0dab76"/>
<g fill="none" stroke="#0dab76" stroke-width=".19">
<path d="M209 48.2h9.6M119.5 61.5h7.6M184.3 93.9v5.7M184.3 97.7h1.9M209 99.6h9.6M209 107.2h9.6M119.5 122.5h7.6"/>
<circle cx="184.3" cy="36.8" r=".38"/>
</g>
<circle cx="184.3" cy="97.7" r=".38" fill="#0dab76"/>
<g fill="none" stroke="#0dab76" stroke-width=".19">
<path d="M184.3 152.9v5.7M184.3 156.7h1.9M209 158.6h9.6"/>
<circle cx="184.3" cy="97.7" r=".38"/>
</g>
<circle cx="184.3" cy="156.7" r=".38" fill="#0dab76"/>
<g fill="none" stroke="#0dab76" stroke-width=".19">
<path d="M85.2 57.7h15.3M90.9 57.7v1.9M159.5 44.4h9.5M176.7 44.4h3.8M159.5 105.3h9.5M176.7 105.3h3.8M159.5 164.3h9.5M176.7 164.3h3.8"/>
<circle cx="184.3" cy="156.7" r=".38"/>
</g>
<circle cx="90.9" cy="57.7" r=".38" fill="#0dab76"/>
<g fill="none" stroke="#0dab76" stroke-width=".19">
<path d="M119.5 33h5.7M30 50.1h15.3M39.5 48.2v1.9"/>
<circle cx="90.9" cy="57.7" r=".38"/>
</g>
<circle cx="39.5" cy="50.1" r=".38" fill="#0dab76"/>
<g fill="none" stroke="#0dab76" stroke-width=".19">
<path d="M30 107.2h15.3M39.5 105.3v1.9"/>
<circle cx="39.5" cy="50.1" r=".38"/>
</g>
<circle cx="39.5" cy="107.2" r=".38" fill="#0dab76"/>
<g fill="none" stroke="#0dab76" stroke-width=".19">
<path d="M85.2 118.7h15.3M90.9 118.7v1.9"/>
<circle cx="39.5" cy="107.2" r=".38"/>
</g>
<circle cx="90.9" cy="118.7" r=".38" fill="#0dab76"/>
<g fill="none" stroke="#0dab76" stroke-width=".19">
<path d="M119.5 93.9h5.7M30 166.2h15.3M39.5 164.3v1.9"/>
<circle cx="90.9" cy="118.7" r=".38"/>
</g>
<circle cx="39.5" cy="166.2" r=".38" fill="#0dab76"/>
<g fill="none" stroke="#0dab76" stroke-width=".19">
<path d="M119.5 152.9h5.7M85.2 177.7h15.3M90.9 177.7v1.9"/>
<circle cx="39.5" cy="166.2" r=".38"/>
</g>
<circle cx="90.9" cy="177.7" r=".38" fill="#0dab76"/>
<g fill="none" stroke="#0dab76" stroke-width=".19">
<path d="M83.4 29.2h17.1M90.9 29.2v1.9M209 52h9.6"/>
<circle cx="90.9" cy="177.7" r=".38"/>
</g>
<circle cx="90.9" cy="29.2" r=".38" fill="#0dab76"/>
<circle cx="90.9" cy="29.2" r=".38" fill="none" stroke="#0dab76" stroke-width=".19"/>
<g font-size="2.8" fill="#c90d0c">
<text x="23.2" y="9.7">1</text>
<text x="58.8" y="9.7">2</text>
<text x="94.4" y="9.7">3</text>
<text x="130" y="9.7">4</text>
<text x="165.6" y="9.7">5</text>
<text x="201.2" y="9.7">6</text>
<text x="236.8" y="9.7">7</text>
<text x="272.4" y="9.7">8</text>
<text x="3.9" y="30">A</text>
<text x="291.5" y="30">A</text>
<text x="3.9" y="67.9">B</text>
<text x="291.5" y="67.9">B</text>
<text x="3.8" y="105.8">C</text>
<text x="291.4" y="105.8">C</text>
<text x="3.8" y="143.7">D</text>
<text x="291.4" y="143.7">D</text>
<text x="3.9" y="181.6">E</text>
<text x="291.5" y="181.6">E</text>
<text x="23.2" y="202">1</text>
<text x="58.8" y="202">2</text>
<text x="94.4" y="202">3</text>
<text x="130" y="202">4</text>
<text x="165.6" y="202">5</text>
<text x="201.2" y="202">6</text>
<text x="236.8" y="202">7</text>
<text x="272.4" y="202">8</text>
</g>
<g font-size="1.9" fill="#808080">
<text x="94.4" y="22.9">GND</text>
<text x="104.3" y="22.5">IC12</text>
<text x="134.7" y="23.5" transform="rotate(-90 134.7 23.5)">VDDIO</text>
<text x="83.4" y="29.2">DI_PK0</text>
<text x="137.8" y="28.9">C44</text>
<text x="182.4" y="27.3" transform="rotate(-90 182.4 27.3)">+12V</text>
<text x="183.9" y="29.2" transform="rotate(-90 183.9 29.2)">D1</text>
<text x="186" y="29.2" transform="rotate(-90 186 29.2)">NA</text>
<text x="37.6" y="34.9" transform="rotate(-90 37.6 34.9)">VDDIO</text>
<text x="121.4" y="33">PK0_IN</text>
<text x="137.8" y="32.7">100nF</text>
<text x="231.1" y="35.1">BCONTROL</text>
<text x="244.5" y="35.1">BPOD</text>
<text x="257.8" y="35.1">HARP</text>
<text x="54.8" y="36.8" transform="rotate(-90 54.8 36.8)">+5V</text>
<text x="89.8" y="37.3" transform="rotate(-90 89.8 37.3)">R39</text>
<text x="93.4" y="37.9" transform="rotate(-90 93.4 37.9)">100k</text>
<text x="104.3" y="37.3">SN74LVC1G125</text>
<text x="134.7" y="40.6">GND</text>
<text x="186.2" y="40.6">Q16</text>
<text x="186.2" y="36.8">VAL_PK0</text>
<text x="209" y="40.6">VAL_PK0</text>
<text x="218.6" y="37.7">Port 0</text>
<text x="231.1" y="37">---------</text>
<text x="231.1" y="39">AO</text>
<text x="231.1" y="41">RTN VALVE</text>
<text x="244.5" y="37">---------</text>
<text x="244.5" y="39">NC</text>
<text x="244.5" y="41">RTN VALVE</text>
<text x="257.8" y="37">---------</text>
<text x="257.8" y="39">NC</text>
<text x="257.8" y="41">RTN VALVE</text>
<text x="38.4" y="46.8" transform="rotate(-90 38.4 46.8)">R35</text>
<text x="42" y="46.4" transform="rotate(-90 42 46.4)">10k</text>
<text x="55.5" y="46.8" transform="rotate(-90 55.5 46.8)">R36</text>
<text x="59.1" y="46.4" transform="rotate(-90 59.1 46.4)">10k</text>
<text x="89" y="42.5">GND</text>
<text x="96.6" y="42.5">GND</text>
<text x="159.5" y="44.4">PK0_VAL</text>
<text x="171.9" y="43.2">330</text>
<text x="171.9" y="46.8">R45</text>
<text x="200.8" y="46.7" transform="rotate(-90 200.8 46.7)">GND</text>
<text x="205.2" y="44.4" transform="rotate(-90 205.2 44.4)">+12V</text>
<text x="231.1" y="43">12V</text>
<text x="231.1" y="45">GND</text>
<text x="231.1" y="47">5V</text>
<text x="244.5" y="43">12V</text>
<text x="244.5" y="45">GND</text>
<text x="244.5" y="47">5V</text>
<text x="257.8" y="43">12V</text>
<text x="257.8" y="45">GND</text>
<text x="257.8" y="47">5V</text>
<text x="30" y="50.1">PK0_IO</text>
<text x="60.5" y="50.1">DIO_PK0</text>
<text x="104.3" y="51.1">IC13</text>
<text x="134.7" y="52" transform="rotate(-90 134.7 52)">+5V</text>
<text x="182.4" y="52">GND</text>
<text x="203.8" y="49.5">+5V</text>
<text x="209" y="50.1">DIO_PK0</text>
<text x="209" y="48.2">DO_PK0</text>
<text x="209" y="52">DI_PK0</text>
<text x="231.1" y="49">DIO2 (LED)</text>
<text x="231.1" y="51">DIO1</text>
<text x="231.1" y="53">AIN</text>
<text x="244.5" y="49">DO(LED)</text>
<text x="244.5" y="51">NC</text>
<text x="244.5" y="53">DI</text>
<text x="257.8" y="49">DO (LED)</text>
<text x="257.8" y="51">DIO</text>
<text x="257.8" y="53">DI</text>
<text x="52.3" y="57.4" transform="rotate(-90 52.3 57.4)">Q15</text>
<text x="85.3" y="57.7">PK0_OUT</text>
<text x="137.8" y="57.4">C45</text>
<text x="218.6" y="55.2">J2</text>
<text x="104.3" y="65.8">M74VHC1GT50DTT1G</text>
<text x="121.4" y="61.5">DO_PK0</text>
<text x="137.8" y="61.3">100nF</text>
<text x="89" y="71">GND</text>
<text x="89.8" y="66.3" transform="rotate(-90 89.8 66.3)">R40</text>
<text x="93.4" y="66.3" transform="rotate(-90 93.4 66.3)">100k</text>
<text x="96.6" y="71">GND</text>
<text x="134.7" y="69.1">GND</text>
<text x="50.4" y="79.2" transform="rotate(-90 50.4 79.2)">MOSFET-NCHANNELSOT323</text>
<text x="94.4" y="83.8">GND</text>
<text x="104.3" y="83.4">IC14</text>
<text x="134.7" y="84.4" transform="rotate(-90 134.7 84.4)">VDDIO</text>
<text x="137.8" y="89.8">C46</text>
<text x="182.4" y="88.2" transform="rotate(-90 182.4 88.2)">+12V</text>
<text x="37.6" y="92" transform="rotate(-90 37.6 92)">VDDIO</text>
<text x="54.8" y="93.9" transform="rotate(-90 54.8 93.9)">+5V</text>
<text x="83.4" y="90.1">DI_PK1</text>
<text x="121.4" y="93.9">PK1_IN</text>
<text x="137.8" y="93.6">100nF</text>
<text x="183.9" y="90.1" transform="rotate(-90 183.9 90.1)">D2</text>
<text x="186" y="90.1" transform="rotate(-90 186 90.1)">NA</text>
<text x="231.1" y="94.1">BCONTROL</text>
<text x="244.5" y="94.1">BPOD</text>
<text x="257.8" y="94.1">HARP</text>
<text x="89.8" y="98.3" transform="rotate(-90 89.8 98.3)">R41</text>
<text x="93.4" y="98.8" transform="rotate(-90 93.4 98.8)">100k</text>
<text x="104.3" y="98.2">SN74LVC1G125</text>
<text x="134.7" y="101.5">GND</text>
<text x="186.2" y="101.5">Q17</text>
<text x="186.2" y="97.7">VAL_PK1</text>
<text x="209" y="99.6">VAL_PK1</text>
<text x="218.6" y="96.7">Port 1</text>
<text x="231.1" y="96.1">---------</text>
<text x="231.1" y="98">AO</text>
<text x="231.1" y="100">RTN VALVE</text>
<text x="244.5" y="96.1">---------</text>
<text x="244.5" y="98">NC</text>
<text x="244.5" y="100">RTN VALVE</text>
<text x="257.8" y="96.1">---------</text>
<text x="257.8" y="98">NC</text>
<text x="257.8" y="100">RTN VALVE</text>
<text x="30" y="107.2">PK1_IO</text>
<text x="38.4" y="103.9" transform="rotate(-90 38.4 103.9)">R33</text>
<text x="42" y="103.5" transform="rotate(-90 42 103.5)">10k</text>
<text x="55.5" y="103.9" transform="rotate(-90 55.5 103.9)">R37</text>
<text x="59.1" y="103.5" transform="rotate(-90 59.1 103.5)">10k</text>
<text x="60.5" y="107.2">DIO_PK1</text>
<text x="89" y="103.4">GND</text>
<text x="96.6" y="103.4">GND</text>
<text x="159.5" y="105.3">PK1_VAL</text>
<text x="171.9" y="104.1">330</text>
<text x="171.9" y="107.7">R46</text>
<text x="200.8" y="105.7" transform="rotate(-90 200.8 105.7)">GND</text>
<text x="205.2" y="103.4" transform="rotate(-90 205.2 103.4)">+12V</text>
<text x="209" y="107.2">DO_PK1</text>
<text x="231.1" y="102">12V</text>
<text x="231.1" y="104">GND</text>
<text x="231.1" y="106">5V</text>
<text x="231.1" y="108">DIO2 (LED)</text>
<text x="244.5" y="102">12V</text>
<text x="244.5" y="104">GND</text>
<text x="244.5" y="106">5V</text>
<text x="244.5" y="108">DO(LED)</text>
<text x="257.8" y="102">12V</text>
<text x="257.8" y="104">GND</text>
<text x="257.8" y="106">5V</text>
<text x="257.8" y="108">DO (LED)</text>
<text x="104.3" y="112">IC15</text>
<text x="134.7" y="112.9" transform="rotate(-90 134.7 112.9)">+5V</text>
<text x="182.4" y="112.9">GND</text>
<text x="203.8" y="108.5">+5V</text>
<text x="209" y="111">DI_PK1</text>
<text x="209" y="109.1">DIO_PK1</text>
<text x="231.1" y="110">DIO1</text>
<text x="231.1" y="112">AIN</text>
<text x="244.5" y="110">NC</text>
<text x="244.5" y="112">DI</text>
<text x="257.8" y="110">DIO</text>
<text x="257.8" y="112">DI</text>
<text x="52.3" y="114.5" transform="rotate(-90 52.3 114.5)">Q13</text>
<text x="85.3" y="118.7">PK1_OUT</text>
<text x="137.8" y="118.4">C47</text>
<text x="218.6" y="114.3">J3</text>
<text x="121.4" y="122.5">DO_PK1</text>
<text x="137.8" y="122.2">100nF</text>
<text x="89" y="132">GND</text>
<text x="89.8" y="127.2" transform="rotate(-90 89.8 127.2)">R42</text>
<text x="93.4" y="127.2" transform="rotate(-90 93.4 127.2)">100k</text>
<text x="96.6" y="132">GND</text>
<text x="104.3" y="126.7">M74VHC1GT50DTT1G</text>
<text x="134.7" y="130.1">GND</text>
<text x="50.4" y="136.4" transform="rotate(-90 50.4 136.4)">MOSFET-NCHANNELSOT323</text>
<text x="94.4" y="142.8">GND</text>
<text x="104.3" y="142.5">IC16</text>
<text x="134.7" y="143.4" transform="rotate(-90 134.7 143.4)">VDDIO</text>
<text x="83.4" y="149.1">DI_PK2</text>
<text x="137.8" y="148.8">C48</text>
<text x="182.4" y="147.2" transform="rotate(-90 182.4 147.2)">+12V</text>
<text x="183.9" y="149.1" transform="rotate(-90 183.9 149.1)">D3</text>
<text x="186" y="149.1" transform="rotate(-90 186 149.1)">NA</text>
<text x="37.6" y="151" transform="rotate(-90 37.6 151)">VDDIO</text>
<text x="54.8" y="152.9" transform="rotate(-90 54.8 152.9)">+5V</text>
<text x="121.4" y="152.9">PK2_IN</text>
<text x="137.8" y="152.7">100nF</text>
<text x="218.6" y="155.7">Port 2</text>
<text x="231.1" y="153.1">BCONTROL</text>
<text x="231.1" y="155.1">---------</text>
<text x="244.5" y="153.1">BPOD</text>
<text x="244.5" y="155.1">---------</text>
<text x="257.8" y="153.1">HARP</text>
<text x="257.8" y="155.1">---------</text>
<text x="89.8" y="157.3" transform="rotate(-90 89.8 157.3)">R43</text>
<text x="93.4" y="157.9" transform="rotate(-90 93.4 157.9)">100k</text>
<text x="104.3" y="157.2">SN74LVC1G125</text>
<text x="134.7" y="160.5">GND</text>
<text x="186.2" y="160.5">Q18</text>
<text x="186.2" y="156.7">VAL_PK2</text>
<text x="209" y="158.6">VAL_PK2</text>
<text x="231.1" y="157.1">AO</text>
<text x="231.1" y="159.1">RTN VALVE</text>
<text x="231.1" y="161.1">12V</text>
<text x="244.5" y="157.1">NC</text>
<text x="244.5" y="159.1">RTN VALVE</text>
<text x="244.5" y="161.1">12V</text>
<text x="257.8" y="157.1">NC</text>
<text x="257.8" y="159.1">RTN VALVE</text>
<text x="257.8" y="161.1">12V</text>
<text x="30" y="166.2">PK2_IO</text>
<text x="38.4" y="163" transform="rotate(-90 38.4 163)">R34</text>
<text x="42" y="162.6" transform="rotate(-90 42 162.6)">10k</text>
<text x="55.5" y="163" transform="rotate(-90 55.5 163)">R38</text>
<text x="59.1" y="162.6" transform="rotate(-90 59.1 162.6)">10k</text>
<text x="60.5" y="166.2">DIO_PK2</text>
<text x="89" y="162.4">GND</text>
<text x="96.6" y="162.4">GND</text>
<text x="159.5" y="164.3">PK2_VAL</text>
<text x="171.9" y="163.2">330</text>
<text x="171.9" y="166.8">R47</text>
<text x="200.8" y="164.7" transform="rotate(-90 200.8 164.7)">GND</text>
<text x="203.8" y="167.6">+5V</text>
<text x="205.2" y="162.4" transform="rotate(-90 205.2 162.4)">+12V</text>
<text x="209" y="166.2">DO_PK2</text>
<text x="231.1" y="163.1">GND</text>
<text x="231.1" y="165.1">5V</text>
<text x="231.1" y="167">DIO2 (LED)</text>
<text x="244.5" y="163.1">GND</text>
<text x="244.5" y="165.1">5V</text>
<text x="244.5" y="167">DO(LED)</text>
<text x="257.8" y="163.1">GND</text>
<text x="257.8" y="165.1">5V</text>
<text x="257.8" y="167">DO (LED)</text>
<text x="52.3" y="173.5" transform="rotate(-90 52.3 173.5)">Q14</text>
<text x="104.3" y="171">IC17</text>
<text x="134.7" y="172" transform="rotate(-90 134.7 172)">+5V</text>
<text x="182.4" y="172">GND</text>
<text x="209" y="170.1">DI_PK2</text>
<text x="209" y="168.1">DIO_PK2</text>
<text x="218.6" y="173.3">J4</text>
<text x="231.1" y="169">DIO1</text>
<text x="231.1" y="171">AIN</text>
<text x="244.5" y="169">NC</text>
<text x="244.5" y="171">DI</text>
<text x="257.8" y="169">DIO</text>
<text x="257.8" y="171">DI</text>
<text x="85.3" y="177.7">PK2_OUT</text>
<text x="137.8" y="177.4">C49</text>
<text x="89.8" y="185.8" transform="rotate(-90 89.8 185.8)">R44</text>
<text x="104.3" y="185.8">M74VHC1GT50DTT1G</text>
<text x="121.4" y="181.5">DO_PK2</text>
<text x="137.8" y="181.2">100nF</text>
<text x="89" y="191">GND</text>
<text x="93.4" y="186.4" transform="rotate(-90 93.4 186.4)">100k</text>
<text x="96.6" y="191">GND</text>
<text x="134.7" y="189.1">GND</text>
<text x="50.4" y="195.4" transform="rotate(-90 50.4 195.4)">MOSFET-NCHANNELSOT323</text>
</g>
<g font-size="1.9" fill="#c90d0c">
<text x="220.5" y="188.8">Licensed under the TAPR Open</text>
<text x="220.5" y="190.8">Hardware License (www.tapr.org/OHL)</text>
<text x="220.5" y="194.7">Copyright 2021 Artur Silva and</text>
<text x="220.5" y="196.7">Filipe Carvalho</text>
</g>
<g font-size="1.6" fill="#808080">
<text x="101.6" y="25.1">1</text>
<text x="101.6" y="28.9">2</text>
<text x="117.5" y="25.1">5</text>
<text x="101.6" y="32.7">3</text>
<text x="117.5" y="32.7">4</text>
<text x="219.7" y="40.3">7</text>
<text x="219.7" y="38.4">8</text>
<text x="219.7" y="47.9">3</text>
<text x="219.7" y="46">4</text>
<text x="219.7" y="44.1">5</text>
<text x="219.7" y="42.2">6</text>
<text x="101.6" y="53.6">1</text>
<text x="117.5" y="53.6">5</text>
<text x="219.7" y="51.7">1</text>
<text x="219.7" y="49.8">2</text>
<text x="101.6" y="57.4">2</text>
<text x="101.6" y="61.3">3</text>
<text x="117.5" y="61.3">4</text>
<text x="101.6" y="86">1</text>
<text x="101.6" y="89.8">2</text>
<text x="117.5" y="86">5</text>
<text x="101.6" y="93.6">3</text>
<text x="117.5" y="93.6">4</text>
<text x="219.7" y="101.3">6</text>
<text x="219.7" y="99.4">7</text>
<text x="219.7" y="97.5">8</text>
<text x="219.7" y="107">3</text>
<text x="219.7" y="105.1">4</text>
<text x="219.7" y="103.2">5</text>
<text x="219.7" y="110.8">1</text>
<text x="219.7" y="108.9">2</text>
<text x="101.6" y="114.6">1</text>
<text x="101.6" y="118.4">2</text>
<text x="117.5" y="114.6">5</text>
<text x="101.6" y="122.2">3</text>
<text x="117.5" y="122.2">4</text>
<text x="101.6" y="145">1</text>
<text x="101.6" y="148.8">2</text>
<text x="117.5" y="145">5</text>
<text x="101.6" y="152.7">3</text>
<text x="117.5" y="152.7">4</text>
<text x="219.7" y="160.3">6</text>
<text x="219.7" y="158.4">7</text>
<text x="219.7" y="156.5">8</text>
<text x="219.7" y="167.9">2</text>
<text x="219.7" y="166">3</text>
<text x="219.7" y="164.1">4</text>
<text x="219.7" y="162.2">5</text>
<text x="101.6" y="173.6">1</text>
<text x="117.5" y="173.6">5</text>
<text x="219.7" y="169.8">1</text>
<text x="101.6" y="177.4">2</text>
<text x="101.6" y="181.2">3</text>
<text x="117.5" y="181.2">4</text>
</g>
<g font-size="1.3" fill="#808080">
<text x="112.3" y="25.9">VCC</text>
<text x="105" y="33.5">GND</text>
<text x="112.3" y="54.5">VCC</text>
<text x="105" y="62.1">GND</text>
<text x="112.3" y="86.9">VCC</text>
<text x="105" y="94.5">GND</text>
<text x="112.3" y="115.4">VCC</text>
<text x="105" y="123">GND</text>
<text x="112.3" y="145.9">VCC</text>
<text x="105" y="153.5">GND</text>
<text x="112.3" y="174.5">VCC</text>
<text x="105" y="182.1">GND</text>
</g>
<g font-size=".8" fill="#c90d0c">
<text x="136.3" y="21.3">IO</text>
<text x="39.2" y="32.8">IO</text>
<text x="136.3" y="82.3">IO</text>
<text x="39.2" y="89.9">IO</text>
<text x="136.3" y="141.3">IO</text>
<text x="39.2" y="148.9">IO</text>
</g>
<g font-size=".4" fill="#ffba08">
<text x="184.4" y="34.3" transform="rotate(-90 184.4 34.3)">SpiceOrder 1</text>
<text x="184.4" y="30.5" transform="rotate(-90 184.4 30.5)">SpiceOrder 2</text>
<text x="184.4" y="95.2" transform="rotate(-90 184.4 95.2)">SpiceOrder 1</text>
<text x="184.4" y="91.4" transform="rotate(-90 184.4 91.4)">SpiceOrder 2</text>
<text x="184.4" y="154.2" transform="rotate(-90 184.4 154.2)">SpiceOrder 1</text>
<text x="184.4" y="150.5" transform="rotate(-90 184.4 150.5)">SpiceOrder 2</text>
</g>
</svg>
